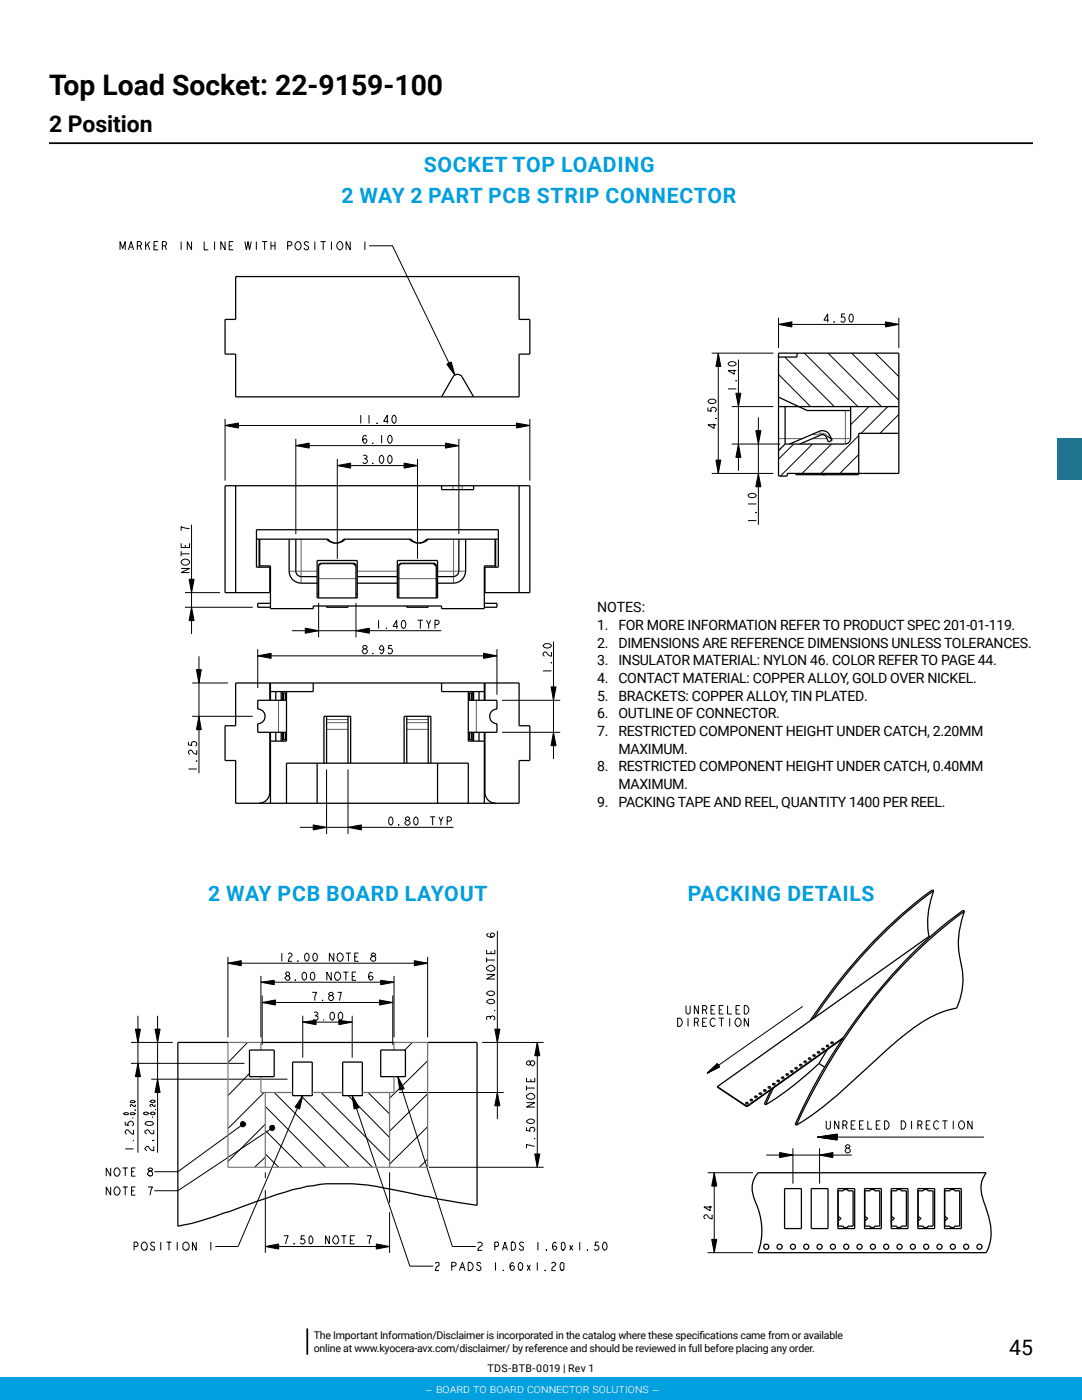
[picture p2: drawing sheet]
<svg xmlns="http://www.w3.org/2000/svg" width="216mm" height="279mm" viewBox="0 0 216 279" stroke-linecap="round" stroke-linejoin="round" font-family="sans-serif">
<path d="M9.8 28.6h196.3" fill="none" stroke="#000" stroke-width=".35"/>
<path d="M211 87.4h4.9v8.3h-4.9z" fill="#007982"/>
<g fill="none" stroke="#000" stroke-width=".2">
<path d="M24 49.9v-1.7l.5 1.4 .5-1.4v1.7M25.6 49.9l.6-1.7 .5 1.7M25.8 49.3h.7M27.4 49.1h.5l.3-.3-.1-.5-.7-.1v1.7M27.9 49.1l.3 .8M29.1 48.2v1.7M29.5 48.8l.4 1.1M29.9 48.2l-.8 1M30.7 49.1h.6M31.6 48.2h-.9v1.7h.9M32.4 49.1h.5l.2-.2 .1-.1-.1-.5-.7-.1v1.7M32.9 49.1l.3 .8"/>
<path d="M36.1 48.2v1.7M38.2 48.2v1.7l-.8-1.7v1.7M40.7 48.2v1.7h.9M42.8 48.2v1.7M44.9 48.2v1.7l-.8-1.7v1.7M45.7 49.1h.5M46.6 48.2h-.9v1.7h.9M48.9 48.2l.3 1.7 .3-1.7 .3 1.7 .3-1.7M51.2 48.2v1.7M52.3 48.2h1M52.8 48.2v1.7M54.1 49.1h.8"/>
<path d="M54.1 48.2v1.7M54.9 48.2v1.7M57.4 49.1l.7-.2 .1-.1-.1-.5-.7-.1v1.7M59.2 48.3a.48 .48 0 0 1 .5-.1 .48 .48 0 0 1 .3 .4 .82 .82 0 0 1-.6 1.3l-.2-.2a.89 .89 0 0 1 0-1.4zM61.6 48.5a.43 .43 0 0 0-.5-.3 .43 .43 0 0 0-.4 .4l.3 .3a.55 .55 0 0 1 .5 .8 .51 .51 0 0 1-.9-.2M62.8 48.2v1.7M64 48.2h1M64.5 48.2v1.7M66.1 48.2v1.7M67.5 48.3a.48 .48 0 0 1 .5-.1 .48 .48 0 0 1 .3 .4 .84 .84 0 0 1-.6 1.3l-.2-.2a.89 .89 0 0 1 0-1.4zM69.9 48.2v1.7l-.8-1.7v1.7M72.8 48.2v1.7"/>
<path d="M73.7 49.1h4.6l12.5 25.8M89.1 72.7l.9-.5 .8 2.7zM141.4 79.9a.97 .97 0 0 1 1.5 .2 1.02 1.02 0 0 1-1.7 0zM142 70.5h12.3M143.3 70.5l.5 2.6h-.9zM143.3 70.5v24M145.3 77.6h1.6M145.4 72.4a1.04 1.04 0 0 1 1.5 .2 1.01 1.01 0 0 1-1.6 0zM146.5 73.8v.9l-1.2-.8h1.6M146.8 76l.1-.1zM146.8 78.5h1l-.5 2.6zM147.3 71.8v22.2"/>
<path d="M155.3 64.7l2.7-.5v1zM155.3 63.4v6.1M155.3 74.7l6.4 6.4M155.3 64.7h24M156.6 71.3l9.9 9.8M160.5 70.5l10.7 10.6M165.2 70.5l10.7 10.6M165.4 63.9h-1l.7-1.3v1.7M166.4 64.2l.1 .1zM168.6 62.6h-.6l-.1 .7 .2-.1 .4 .1a.59 .59 0 0 1-.3 1l-.5-.3M169.6 62.8l.2-.2 .3 .2a1.05 1.05 0 0 1-.3 1.5 1.01 1.01 0 0 1-.2-1.5zM170 70.5l9.3 9.4"/>
<path d="M174.6 70.5l4.7 4.7M176.7 64.2l2.6 .5-2.6 .5zM179.3 63.4v6.1M44.9 84.9l2.7-.5v1zM44.9 83.6v12.3M44.9 84.9h60.8M59 88.9l2.7-.5v1zM59 87.6v19M59 88.9h32.6M67.3 92.9l2.7-.5v1zM67.3 91.6v19.9M67.3 92.9h16"/>
<path d="M72 82.8v1.7M72.5 91l.4-.2 .3 .3-.3 .4a.48 .48 0 0 1 .3 .8 .48 .48 0 0 1-.8-.1M72.7 91.5h.2M73.1 87.1l-.3-.3a1.01 1.01 0 0 0 0 1.7 .56 .56 0 0 0 .3-.8l-.3-.2-.3 .2-.1 .2M73.6 82.8v1.7M74.4 92.4l.1 .1zM74.4 88.4l.1 .1zM75.2 84.4l.1 .1zM75.9 91l.3-.2a1.02 1.02 0 0 1 0 1.7 .97 .97 0 0 1-.3-1.5zM76.2 86.8v1.7M77.5 84.1h-.9l.7-1.3v1.7M77.6 91l.2-.2 .2 .2a.99 .99 0 0 1-.2 1.5 .99 .99 0 0 1-.2-1.5z"/>
<path d="M77.6 87l.2-.2a.98 .98 0 0 1 0 1.7 .99 .99 0 0 1-.2-1.5zM78.4 83l.2-.2 .2 .2a1.05 1.05 0 0 1-.2 1.5 1.01 1.01 0 0 1-.2-1.5zM80.6 92.4l2.7 .5-2.7 .5zM83.3 91.6v19.9M88.9 88.4l2.7 .5-2.7 .5zM91.6 87.6v19M103.1 84.4l2.6 .5-2.6 .5zM105.7 83.6v12.3M141.2 81.3v.7l.8 .1-.2-.2 .1-.4a.59 .59 0 0 1 1 .2l-.3 .5M142 94.5h12.3M142.5 84.6v.9l-1.3-.7h1.7M142.8 83.5l.1-.1z"/>
<path d="M142.9 91.8h.9l-.5 2.7zM146 88.6h9.7M146 81.1h8.3M147.3 88.6l.5 2.7h-1zM149.4 98.7a1.04 1.04 0 0 1 1.5 .2 1.02 1.02 0 0 1-1.7 0zM150.8 86h1l-.5 2.6zM151.3 94.5l.5 2.6h-1zM151.3 83.3v21.4M158.4 88.6l-3.1 3M162.1 88.6l-6.4 6.4M165.9 88.6l-5.9 5.9M171.3 86.9l-7.5 7.6"/>
<path d="M171.3 90.7l-3.7 3.8M173.4 81.1l-3.7 3.7M177.1 81.1l-5.3 5.4M179.3 82.7l-3.7 3.8M36.1 113.4h1.7l-1.7 .9h1.7M36.1 108.4v.9h1.7v-.9M36.1 110v1M36.1 110.5h1.7M36.3 111.9a.86 .86 0 0 1 .9-.3 .86 .86 0 0 1 .6 .7 .88 .88 0 0 1-.9 .5 .88 .88 0 0 1-.8-.7zM36.9 118.3h7M37 108.7v.6M37.7 115.6h1l-.5 2.7z"/>
<path d="M37.8 105.5l-1.7-.4v.8M38.2 104.7v21.8M149.2 103.9h1.7M149.2 100.6h1.7M150.8 102.3l.1-.1zM36.9 121.2h13.5M38.2 121.2l.5 2.7h-1zM38.3 136.3h7.2M39.2 133.6h1l-.5 2.7zM39.7 131v23.3M51.4 130.9l2.7-.5v1zM51.4 129.6v7.7"/>
<path d="M51.4 130.9h47.8M58.2 125.9h29.8M60.9 125.4l2.7 .5-2.7 .5zM63.6 120.3v6.9M71 125.9l2.7-.5v1zM71 120.3v6.9M72.7 129.5l-.3-.3a.41 .41 0 0 1 .5-.4l.3 .3-.3 .4M74.4 130.3l.1 .2zM75.5 123.8v1.6M76.6 129.4l-.2 .2-.2 .2-.4-.2a.57 .57 0 0 1 .4-.8 1.02 1.02 0 0 1 0 1.7l-.4-.3M77.1 125.3l.1 .1zM78.2 128.8h-.6l-.1 .7 .2-.1 .4 .1a.59 .59 0 0 1 .2 .6 .59 .59 0 0 1-.5 .4l-.4-.3"/>
<path d="M79.4 125h-1l.8-1.2v1.6M80.3 123.9l.2-.1a.98 .98 0 0 1 0 1.6 1.05 1.05 0 0 1-.2-1.5zM83.3 123.8h1.1M83.9 123.8v1.6M85.1 123.8l.4 .8v.8M86 123.8l-.5 .8M86.8 124.6h.5l.2-.1 .1-.2-.1-.4-.7-.1v1.6M96.5 130.4l2.7 .5-2.7 .5zM99.2 129.6v9.1M100.2 139.8h11.6M108.3 133.9h1.7M108.5 128.7a1 1 0 0 1 1.5 .2 1.02 1.02 0 0 1-1.7 0z"/>
<path d="M109.9 132.3l.1-.1zM110 137.1h.9l-.5 2.7zM110 130.1v.9a1.71 1.71 0 0 1-1.1-.9 .48 .48 0 0 0-.6 .5l.3 .4M110.4 128.1v23.4M37.6 148.1v.6l.7 .1-.1-.2 .1-.4a.57 .57 0 0 1 1 .2l-.3 .5M37.6 153.5h1.7M38.3 143h12.1M39.3 149.7v.9a1.36 1.36 0 0 1-1.1-.9h-.3a.46 .46 0 0 0-.3 .4 .46 .46 0 0 0 .3 .5M39.3 151.8l-.2 .1zM39.7 143l.5 2.6h-1zM65.2 153.6v12.8M69.4 153.6v12.8"/>
<path d="M100.2 146.1h11.6M110.4 146.1l.5 2.7h-.9zM59.8 165.1h30.7M62.5 164.6l2.7 .5-2.7 .5zM69.4 165.1l2.7-.5v1zM77.8 163.2l.2-.2 .2 .2a1.03 1.03 0 0 1-.2 1.5 1.03 1.03 0 0 1-.2-1.5zM79.5 164.5l.1 .2zM81.2 163.7l-.3-.2v-.2l.3-.3a.44 .44 0 0 1 .5 .5l-.3 .2M82.8 163.2l.2-.2 .2 .2a.99 .99 0 0 1-.2 1.5l-.2-.2a1.07 1.07 0 0 1 0-1.3zM85.8 163h1M86.3 163v1.7M87.6 163l.4 .9v.8"/>
<path d="M88.4 163l-.4 .9M89.2 163.9l.8-.2v-.5l-.2-.2h-.6v1.7M45.5 192.2l2.6-.5v1zM45.5 192.2h39.8M45.5 191v16M52.1 196l2.6-.4v.9zM52.1 196h26.5M52.1 194.8v12.2M52.3 198.7v9.8M56.2 190.2v1.6M57.2 194.8l-.2-.4 .2-.4 .6 .1v.4l-.3 .3M57.5 190.5l.3-.3a.45 .45 0 0 1 .5 .5l-.2 .1a.97 .97 0 0 0-.6 1h.8"/>
<path d="M58.9 195.5l.1 .1zM59.4 191.7l.1 .1zM60.5 194.1l.2-.1 .2 .1 .3 .4v.6l-.5 .5-.4-.5v-.6zM61 190.3l.2-.1 .2 .1a.94 .94 0 0 1-.2 1.5 1.04 1.04 0 0 1-.2-1.5zM62.1 194.3l.3-.3 .4 .5v.6l-.4 .5-.5-.5zM62.3 198h.9a2.44 2.44 0 0 0-.4 1.7M62.6 190.5l.2-.3 .3 .1a.94 .94 0 0 1-.3 1.5 1 1 0 0 1-.2-1.3zM64.3 199.6l.2 .1zM66 198.7l-.4-.3a.49 .49 0 0 1 .6-.4l.3 .3-.3 .4M66.1 194v1.6l-.9-1.6v1.6M66.6 190.2v1.6l-.9-1.6v1.6M67 194.1l.5-.1a.92 .92 0 0 1 .5 .8 .92 .92 0 0 1-.5 .8 .49 .49 0 0 1-.6-.3l-.2-.4z"/>
<path d="M67.4 190.5a.55 .55 0 0 1 .5-.3 .55 .55 0 0 1 .5 .4l.1 .4-.1 .5-.3 .2a.49 .49 0 0 1-.7-.1l-.2-.6zM67.4 198h.7l-.4 1.7M68.5 194h1M69 194v1.6M69 190.2h1M69.5 190.2v1.6M70.3 194.9h.5M70.8 191h.5M71 194h-.7v1.6h.7M71.5 190.2h-.7v1.6h.7M74.3 194.3l-.4-.3-.3 .5v.6l.3 .5a.51 .51 0 0 0 .4-.7l-.4-.1-.3 .3M74.3 190.8l-.2-.2 .1-.3a.49 .49 0 0 1 .8 .2l-.4 .3"/>
<path d="M75.7 199.6l2.7 .5-2.7 .5zM76 195.6l2.6 .4-2.6 .5zM78.4 198.7v9.8M78.6 194.8v12.2M82.7 191.7l2.6 .5-2.6 .5zM85.3 191v16M97.1 194.5h1.6l-1.6 .9h1.6M97.1 193.1l.1-.1a.95 .95 0 0 1 1.3-.1l.2 .2a.76 .76 0 0 1-.4 .7 .76 .76 0 0 1-.8-.2h-.3zM97.1 189.6v.7h1.6v-.7M97.1 191.1v1M97.1 191.6h1.6M97.2 199.7a.9 .9 0 0 1 1.5 .2 1 1 0 0 1-1.6 0z"/>
<path d="M97.2 198a.9 .9 0 0 1 1.5 .3 1 1 0 0 1-1.6 0zM97.5 186.3l-.4 .2a.91 .91 0 0 0 .8 .6 .91 .91 0 0 0 .8-.6 .48 .48 0 0 0-.4-.3 .48 .48 0 0 0-.5 .3l.2 .4 .2 .1M98 189.8v.5M99.2 185.8v37.5M26 219.8l.1-.1h.7l.2 .2-.9 .2zM26.1 212.2h22.7M26.1 208h8.4M27 205.4h1l-.5 2.6zM27.5 212.2l.5 2.7h-1zM27.5 202.7v27.3M30.1 219.7l.6-.2 .2 .2v.2l-.6 .2-.4-.3zM30.2 215.4h27.2"/>
<path d="M30.9 205.4h1l-.5 2.6zM31.4 215.4l.5 2.6h-1zM31.4 202.7v27.3M49.4 208l-3.9 4.1M49.8 214.2l-4.3 4.5M52.3 200.1l2.7-.5v1zM52.3 200.1h26.1M52.7 218l-7.2 7.2M54.7 218l14.9 15M60 218.7l14.3 14.3M60.4 204l2.7-.4v.9zM60.4 218.7l-.6 2.6-.9-.4z"/>
<path d="M60.4 204h9.9M60.4 202.7v8.4M60.4 218.7l-12.9 30.1h-4.5M62.7 202.1l.1-.1a.49 .49 0 0 1 .6 .3l-.3 .4 .3 .3a.48 .48 0 0 1-.2 .6 .48 .48 0 0 1-.6-.2M62.8 202.7h.3M64.1 218l13.6 13.7M64.6 203.6v-.1v.1M66.1 202.1l.3-.1 .3 .5v.6l-.3 .5-.6-.5v-.6zM67.6 202.2l.4-.2 .4 .5v.6l-.4 .5-.5-.5zM67.6 203.6l2.7 .4-2.7 .5zM69.5 218.7l8.2 8.3M70.3 218.7l1.4 2.4-1 .2z"/>
<path d="M70.3 218.7l11.5 34h4.7M70.3 202.7v8.4M73.4 218l4.3 4.3M79.4 214.9l1.2 2.4-.8 .2zM79.4 214.9l10.9 33.9h4.6M79.6 218h20.9M82.3 208l-1.5 1.6M85.3 218.3l-7.6 7.4M85.3 211.7l-7.6 7.5M96.2 208h12.3M97.2 203.5l-.1-.1 .1-.5h.5l.1 .2 .2-.2a.46 .46 0 0 1 .6 .1 .46 .46 0 0 1-.1 .6M97.8 203.1v.3"/>
<path d="M98.6 201.7l.1-.1zM98.7 205.4h1l-.5 2.6zM99.2 218l.5 2.7h-1zM105.1 218.7l.1-.2a.95 .95 0 0 1 1.2-.1l.2 .1a.49 .49 0 0 1-.2 .8l-.5 .1-.5-.1-.2-.1zM105.1 215.1v.8h1.6v-.8M105.1 216.6v1.1M105.1 217.1h1.6M105.8 212.1l-.2-.4-.4 .1-.1 .3v.2l.3 .3 .4-.3M105.9 215.4v.5M107.2 208l.5 2.7h-1zM107.2 208v25M135.2 203.2a.83 .83 0 0 1 .9 .8 .83 .83 0 0 1-.9 .8z"/>
<path d="M136.9 200.7v1.4l.4 .3 .4-.3v-1.4M137.3 203.2v1.6M138.6 204l.7-.1v-.6l-.7-.1v1.6M139.1 204l.3 .8M139.4 200.7v1.7l-.8-1.7v1.7M140.2 201.5l.7-.1 .1-.4-.3-.3h-.5v1.7M140.2 204h.5M140.7 201.5l.3 .9M141 203.2h-.8v1.6h.8M141.1 214.2l2.3-1.6 .2 .3zM141.1 214.2l2-1.9 .3 .3zM141.1 214.2l2-1.9 .5 .6z"/>
<path d="M141.9 201.5h.5M142.7 200.7h-.8v1.7h.8M142.7 203.5a.51 .51 0 0 0-.5-.3 .51 .51 0 0 0-.4 .4 .84 .84 0 0 0 .6 1.2l.3-.2M143.4 203.2h1.1M143.5 201.5h.5M144 203.2v1.6M144.4 200.7h-.9v1.7h.9M145.2 200.7v1.7h.8M145.6 203.2v1.6M146.9 201.5h.5M147 203.3a.51 .51 0 0 1 .8 .3 .86 .86 0 0 1-.6 1.2l-.2-.1a.92 .92 0 0 1 0-1.4zM147.7 200.7h-.8v1.7h.8"/>
<path d="M148.5 200.7a.85 .85 0 0 1 .9 .8 .85 .85 0 0 1-.9 .9zM149.3 203.2v1.6l-.8-1.6v1.6M160.2 200.9l-19.1 13.3M22.1 233.1v1.6l-.9-1.6v1.6M22.1 236.9v1.6l-.9-1.6v1.6M23 233.2l.5-.1a.92 .92 0 0 1 .5 .8 .92 .92 0 0 1-.5 .8 .49 .49 0 0 1-.7-.4l-.1-.5zM23 237l.5-.1a.92 .92 0 0 1 .5 .8 .92 .92 0 0 1-.5 .8 .49 .49 0 0 1-.7-.4l-.1-.5zM24.5 233.1h1M24.5 236.9h1M24.6 222.2l.9-.1 .1 .2-.1 .2h-.6zM25 223.8v.7l.6 .1a.56 .56 0 0 1 .1-.8 .56 .56 0 0 1 .8 .2 .56 .56 0 0 1-.1 .7M25 229.3h1.6"/>
<path d="M25 233.1v1.6M25 236.9v1.6M26 222.2l.1-.1 .9 .1-.2 .3h-.7zM26.3 233.8h.5M26.3 237.6h.5M26.5 223v.2M26.6 227.6h-.1h.1M26.6 225.5v.9l-.3-.1-.8-.8h-.3a.51 .51 0 0 0 0 .9M27 221.4l-.1 .2zM27 220.4v.4l-.9-.4-.1 .2v.2h.1M27 233.1h-.7v1.6h.7M27 236.9h-.7v1.6h.7"/>
<path d="M28.7 222.1l.6-.1 .4 .2-.4 .3h-.4l-.2-.2zM28.9 224.2l.4-.4h1l.4 .4-.6 .4-.9-.1zM29.5 236.9h.9l-.5 1.6M29.7 233.8a.48 .48 0 0 1 .7 .2 .48 .48 0 0 1-.2 .6 .48 .48 0 0 1-.7-.1l-.1-.3zM29.8 234.6h.1M29.9 233.7l-.4-.4a.51 .51 0 0 1 .9 0l-.3 .4M29.9 222.2l.4-.2h.4l.2 .1v.2l-.6 .2zM30.4 227.6l.3-.1v.1zM30.4 222.8v.3M30.7 228.8v.9a1.61 1.61 0 0 1-1.2-.9h-.2l-.4 .4 .4 .5M30.7 225.5v.8a1.2 1.2 0 0 1-1.2-.8l-.6 .2v.3l.4 .3M30.9 221.4h.1"/>
<path d="M30.9 220.4v.4h-.2l-.3-.4h-.3l-.2 .3 .3 .1M48.5 224.4l-13 9.4h-4.7M52.9 230.9l-2.1 2.1M52.9 225.6l7.4 7.4M52.9 234v1.1M52.9 237.5v12.5M52.9 220.8l12.1 12.2M52.9 230.3l2.7 2.7M52.9 224.4l-7.4 7.4M54 224.7l.2-.1a.49 .49 0 0 1 .6 .6 .49 .49 0 0 1-.7 .3 .49 .49 0 0 1-.1-.8zM54.3 225.1l-18.8 12.5h-4.7M77.7 234v6"/>
<path d="M85.3 231.3l-1.6 1.7M85.3 224.9l-7.6 7.4M85.6 233h22.9M105.1 220.1h1.6l-1.6 .8h1.6M105.1 225v.6l.7 .1a.48 .48 0 0 1 .1-.6 .48 .48 0 0 1 .7 .1 .48 .48 0 0 1-.2 .7M105.2 223.6a.9 .9 0 0 1 1.5 .2 1 1 0 0 1-1.6 0zM106.6 227.3l.1-.2zM106.7 228.8l-1.6-.4v.8M106.7 230.3h1l-.5 2.7zM141.2 234h9M142.5 234l.5 2.7h-1zM142.5 234v16"/>
<path d="M152.9 230.5h17.1M155.6 230l2.6 .5-2.6 .5zM158.2 229.2v7M163.1 226.9h4v.6zM163.1 226.9l4-.6v.6zM163.1 226.9l4-.6v1.2zM163.1 226.9h33.2M163.5 229.2v7M163.5 230.5l2.7-.5v1zM164.9 223.7v1.4l.4 .3 .4-.3v-1.4M167.4 223.7v1.7l-.9-1.7v1.7M168.2 224.5h.5l.3-.3v-.2l-.3-.3h-.5v1.7"/>
<path d="M168.7 224.5l.3 .9M169 229.1l-.3-.2 .1-.3a.45 .45 0 0 1 .8 .1l-.4 .4M169.8 224.5h.6M170.7 223.7h-.9v1.7h.9M171.5 224.5h.5M172.3 223.7h-.8v1.7h.8M173.2 223.7v1.7h.8M174.8 224.5h.6M175.7 223.7h-.9v1.7h.9M176.5 223.7a.84 .84 0 0 1 .9 .8 .84 .84 0 0 1-.9 .9zM179.8 223.7a.84 .84 0 0 1 1 .8 .84 .84 0 0 1-1 .9zM181.9 223.7v1.7"/>
<path d="M183.1 224.5h.5l.4-.3v-.2l-.4-.3h-.5v1.7M183.6 224.5l.4 .9M184.8 224.5h.5M185.6 223.7h-.8v1.7h.8M187.3 224l-.3-.3a.84 .84 0 0 0-.7 .8 .84 .84 0 0 0 .7 .9l.3-.3M188 223.7h1.1M188.5 223.7v1.7M190.2 223.7v1.7M191.6 223.8l.2-.1a.84 .84 0 0 1 .7 .8 .84 .84 0 0 1-.7 .9l-.2-.2a.92 .92 0 0 1 0-1.4zM194 223.7v1.7l-.9-1.7v1.7M26.8 248.8h.5l.2-.3v-.4l-.2-.2h-.5v1.6M28.4 248.1l.3-.2h.2a.92 .92 0 0 1 .5 .8 .92 .92 0 0 1-.5 .8h-.2l-.4-.4-.1-.3z"/>
<path d="M29.2 249.4h.1M30.8 248.1l-.2-.2h-.3l-.2 .2 .2 .5 .5 .3a.47 .47 0 0 1-.3 .6 .47 .47 0 0 1-.6-.4M32.1 247.9v1.6M33.2 247.9h1M33.7 247.9v1.6M35.4 247.9v1.6M36.6 248.1a.57 .57 0 0 1 .6-.2 .57 .57 0 0 1 .4 .4l.2 .5-.4 .6a.56 .56 0 0 1-.9-.3v-.8zM37.4 249.4h.1M39.2 247.9v1.6l-.8-1.6v1.6M42.1 247.9v1.6M52.9 248.8l2.7-.5v1zM52.9 248.8h24.8"/>
<path d="M56.6 246.6h.9l-.5 1.7M58.6 248.1l.2 .2zM60.8 246.6h-.6l-.2 .8a.53 .53 0 0 1 .8 .1 .53 .53 0 0 1-.1 .7 .53 .53 0 0 1-.8-.2M61.8 246.7l.3-.1 .1 .1a.98 .98 0 0 1-.1 1.6l-.4-.3v-1zM65.7 246.6v1.7l-.7-1.7v1.7M66.7 246.7l.2-.1 .5 .1 .2 .8-.1 .4a.49 .49 0 0 1-.6 .4l-.2-.2a.72 .72 0 0 1-.1-1.1zM68.1 246.6h1M68.6 246.6v1.7M69.9 247.5h.5M70.8 246.6h-.9v1.7h.9M73.2 246.6h.9l-.4 1v.7M75.1 248.3l2.6 .5-2.6 .5z"/>
<path d="M77.7 241.9v8.1M86.8 252.2l.3-.3 .5 .2v.5a.89 .89 0 0 0-.8 1h.8M90.1 252.7l.8-.1 .1-.4-.4-.3h-.5v1.7M91.7 253.6l.6-1.7 .5 1.7M91.9 252.9h.6M93.4 251.9h.5a.92 .92 0 0 1 .5 .9 .92 .92 0 0 1-.5 .8h-.5zM93.7 251.9h.1M95.3 248.1a.51 .51 0 0 1 .9 0 .68 .68 0 0 1-.5 .8l-.4 .6h.9M96 252.2l-.3-.3-.5 .2v.3l.2 .2a.68 .68 0 0 1 .6 .7l-.3 .3a.49 .49 0 0 1-.6-.4M98.7 248.8h.5l.3-.3v-.4l-.3-.2h-.5v1.6M98.9 251.9v1.7M100.3 249.5l.5-1.6 .5 1.6"/>
<path d="M100.4 253.4l.1 .2zM100.4 249h.6M102 247.9h.4a.92 .92 0 0 1 .5 .8 .92 .92 0 0 1-.5 .8h-.4zM102.1 247.9h.1M102.5 252.2l-.4-.3a1 1 0 0 0 0 1.7l.4-.3 .2-.4-.2-.2-.4-.1-.3 .3M103.5 252.2l.3-.3 .2 .2a.94 .94 0 0 1-.2 1.5 1 1 0 0 1-.3-1.4zM103.8 253.4h.1M104.4 248.1l-.2-.2h-.3l-.2 .2 .2 .5 .5 .3a.47 .47 0 0 1-.3 .6 .47 .47 0 0 1-.6-.4M105.2 252.4l.6 1.2M105.8 252.4l-.6 1.2M107.2 251.9v1.7M107.3 247.9v1.6"/>
<path d="M108.7 253.4l.2 .2zM108.7 253.6h.1M109 249.4l.1 .1zM109 249.5h.1M110.1 252.2l.3-.3a.45 .45 0 0 1 .5 .5l-.1 .2a.97 .97 0 0 0-.7 1h.8M111 248.1l-.2-.2-.3 .1a.9 .9 0 0 0 .3 1.5 .48 .48 0 0 0 .2-.4 .48 .48 0 0 0-.2-.5l-.4 .2-.2 .2M111.9 252.1l.2-.2 .4 .3v1.1l-.4 .3a1 1 0 0 1-.2-1.4zM112 248.1l.4-.2a1.05 1.05 0 0 1 0 1.6l-.4-.2zM112 253.4h.1M112.3 249.5h.1M113.7 248.5l.6 1M114.3 248.5l-.6 1"/>
<path d="M115.7 247.9v1.6M117.2 249.4l.1 .1zM119.5 247.9h-.7l-.1 .7a.48 .48 0 0 1 .7 .2 .48 .48 0 0 1-.1 .6 .48 .48 0 0 1-.7-.1M120.5 248l.1-.1 .3 .1a.9 .9 0 0 1-.3 1.5 .98 .98 0 0 1-.1-1.5zM141.2 250h9M141.7 240.7v.9l-1.2-.7h1.6M142 247.3h1l-.5 2.7zM142.1 242.4v.9a1.62 1.62 0 0 1-1.1-.9h-.3a.44 .44 0 0 0-.3 .5 .44 .44 0 0 0 .3 .4"/>
<circle cx="72.8" cy="130" r=".5"/>
<circle cx="81.3" cy="164.2" r=".47"/>
<circle cx="57.4" cy="195.2" r=".44"/>
<circle cx="66" cy="199.2" r=".51"/>
<circle cx="74.5" cy="191.4" r=".52"/>
<circle cx="106.3" cy="212.1" r=".48"/>
<circle cx="48.5" cy="224.3" r=".53"/>
<circle cx="169.1" cy="229.6" r=".49"/>
</g>
<g fill="#000">
<path d="M89.1 72.7l.9-.5 .8 2.7zM143.3 70.5l.5 2.6h-.9zM155.3 64.7l2.7-.5v1zM176.7 64.2l2.6 .5-2.6 .5zM44.9 84.9l2.7-.5v1zM59 88.9l2.7-.5v1zM67.3 92.9l2.7-.5v1zM80.6 92.4l2.7 .5-2.7 .5zM88.9 88.4l2.7 .5-2.7 .5zM103.1 84.4l2.6 .5-2.6 .5zM142.9 91.8h.9l-.5 2.7zM147.3 88.6l.5 2.7h-1z"/>
<path d="M146.8 78.5h1l-.5 2.6zM151.3 94.5l.5 2.6h-1zM150.8 86h1l-.5 2.6zM37.7 115.6h1l-.5 2.7zM38.2 121.2l.5 2.7h-1zM39.2 133.6h1l-.5 2.7zM51.4 130.9l2.7-.5v1zM60.9 125.4l2.7 .5-2.7 .5zM71 125.9l2.7-.5v1zM96.5 130.4l2.7 .5-2.7 .5zM110 137.1h.9l-.5 2.7zM39.7 143l.5 2.6h-1z"/>
<path d="M110.4 146.1l.5 2.7h-.9zM62.5 164.6l2.7 .5-2.7 .5zM69.4 165.1l2.7-.5v1zM45.5 192.2l2.6-.5v1zM52.1 196l2.6-.4v.9zM76 195.6l2.6 .4-2.6 .5zM82.7 191.7l2.6 .5-2.6 .5zM27 205.4h1l-.5 2.6zM27.5 212.2l.5 2.7h-1zM30.9 205.4h1l-.5 2.6zM31.4 215.4l.5 2.6h-1zM52.3 200.1l2.7-.5v1z"/>
<path d="M60.4 204l2.7-.4v.9zM60.4 218.7l-.6 2.6-.9-.4zM67.6 203.6l2.7 .4-2.7 .5zM70.3 218.7l1.4 2.4-1 .2zM75.7 199.6l2.7 .5-2.7 .5zM79.4 214.9l1.2 2.4-.8 .2zM99.2 218l.5 2.7h-1zM98.7 205.4h1l-.5 2.6zM107.2 208l.5 2.7h-1zM141.1 214.2l2-1.9 .3 .3zM141.1 214.2l2.3-1.6 .2 .3zM106.7 230.3h1l-.5 2.7z"/>
<path d="M142.5 234l.5 2.7h-1zM155.6 230l2.6 .5-2.6 .5zM163.1 226.9l4-.6v.6zM163.5 230.5l2.7-.5v1zM163.1 226.9h4v.6zM52.9 248.8l2.7-.5v1zM75.1 248.3l2.6 .5-2.6 .5zM142 247.3h1l-.5 2.7z"/>
<path d="M54 224.7l.2-.1a.49 .49 0 0 1 .6 .6 .49 .49 0 0 1-.7 .3 .49 .49 0 0 1-.1-.8z" fill-rule="evenodd"/>
<circle cx="48.5" cy="224.3" r=".53"/>
</g>
<g fill="none" stroke="#000" stroke-width=".25">
<path d="M47 55.2h56.6v8.5h2.1v7h-2.1v8.5h-56.6v-8.5h-2.1v-7h2.1zM94.5 79.2l-2.3-4a1.08 1.08 0 0 0-1.8 0l-2.3 4M155.3 79.3l5.8 2.6h8.6M155.3 70.5h24v24h-22.2v.5h-1.8zM159 70.5v.8h-3.7M44.9 96.9h60.8v21.4h-8.9v-5.1h2.6v-7.5h-48.2v7.5h2.6v5.1h-8.9zM47 96.9v21.4M88.1 96.9v.8h6.4v-.8M103.6 96.9v21.4M155.3 81.1h24M156.7 88.6l-1.4 1.3M156.7 81.1v7.5"/>
<path d="M163.7 94.5l.9 .2M165.1 87.1l.9 .6M165.6 86.9a1.58 1.58 0 0 0-2.1-.8l-6 2.5M165.6 86.9l.4 1-.7 .3-.5-1a.78 .78 0 0 0-1-.4l-4.2 1.8M169.7 87.5a1.07 1.07 0 0 1-1 1.1h-12M169.7 81.1v6.4M179.3 86.5h-8v8.2h-12.5v-.2M51.2 107.6h14.2M51.7 112.9h2.3v8.6h8.5v-.6h25.6v.6h8.5v-8.6h2.3M51.7 107.6v5.6M51.8 107.6v5.3M57.7 107.6v6.4a2.4 2.4 0 0 0 2.4 2.4h3.2"/>
<path d="M59 107.6v6.4a1.06 1.06 0 0 0 1.1 1.1M60.1 115.1h3.2M63.3 118.5h.3M63.3 111.9h8v7.4h-8zM63.6 112.9l.1-.3 .4-.2 6.7 .1 .2 .3v6.5M63.6 112.9v6.4M64.1 112.5l-.5 .4M65.1 107.6l1 .6 .8 .2M65.4 107.6a1.98 1.98 0 0 0 3.2 0h13.4M68.9 107.6l-.9 .6-.8 .2M70.5 112.5l.5 .6M71 118.5h.3"/>
<path d="M71.3 116.4h8M71.3 115.1h8M79.3 118.5h.3M79.3 111.9h8v7.4h-8zM79.6 112.9v6.4M80.1 112.4l-.4 .2-.1 .3M80.1 112.5l-.5 .4M80.1 112.4l6.7 .1 .3 .4v6.4M81.7 107.6l.8 .6 .9 .2M82 107.6a1.96 1.96 0 0 0 3.1 0M85.2 107.6h14.2M85.5 107.6l-.8 .6-1 .2"/>
<path d="M86.5 112.5l.6 .6M87.1 118.5h.2M87.3 115.1h3.2M91.6 107.6l-.1 6.4a1.07 1.07 0 0 1-1 1.1M92.9 114a2.41 2.41 0 0 1-2.4 2.4h-3.2M92.9 107.6v6.4M98.8 107.6v5.3M98.9 107.6v5.6M47 136.3h56.6v8.5h2.1v7h-2.1v8.5h-56.6v-8.5h-2.1v-7h2.1zM53.8 136.3v3.5M54 136.3v3.5M54 120.4h-2.6v.8h2.6"/>
<path d="M55 138v1.8M56.1 138v1.8M56.4 138v1.8M56.4 138.3h.8M56.6 138.3v1.5M57 138.3v1.5M57.2 138v9.9h-3.2M57.2 139.8h-5.8v1.7a1.46 1.46 0 0 1 1.5 1.5 1.46 1.46 0 0 1-1.5 1.4v1.7h5.8M62.5 136.3v1.7h-8.5M65.2 120.9v.3h4.2v-.3M81.2 120.9v.3h4.2v-.3M88.1 136.3v1.7h8.5"/>
<path d="M93.4 139.8h5.8v1.7a1.46 1.46 0 0 0-1.5 1.5 1.46 1.46 0 0 0 1.5 1.4v1.7h-5.8M93.4 138v9.9h3.2M93.4 138.3h.8M93.7 138.3v1.5M94 138.3v1.5M94.2 138v1.8M94.5 138v1.8M95.6 138v1.8M96.6 120.4h2.6v.8h-2.6M96.6 136.3v3.5M96.8 136.3v3.5M53.8 158.2a2.13 2.13 0 0 1-2.1 2.1"/>
<path d="M53.8 146.1v12.1M54 146.1v14.2M55 146.1v1.8M56.1 146.1v1.8M56.4 146.1v1.8M56.4 147.6h.8M56.6 146.1v1.5M57 146.1v1.5M63.3 152.3v8M64.6 152.3v-9.3h5.4v9.3M65.2 143v9.3M69.4 143v9.3"/>
<path d="M80.6 152.3v-9.3h5.4v9.3M81.2 143v9.3M85.4 143v9.3M87.3 152.3v8M93.4 147.6h.8M93.7 146.1v1.5M94 146.1v1.5M94.2 146.1v1.8M94.5 146.1v1.8M95.6 146.1v1.8M96.6 146.1v14.2M96.8 158.2a2.11 2.11 0 0 0 2.1 2.1"/>
<path d="M96.8 146.1v12.1M57.2 160.3v-8h36.2v8M186.3 177.8l-.2-.2a101.2 101.2 0 0 0-24.5 26.1M186.3 177.8a17 17 0 0 0-.9 9.1M186.3 177.8a99.5 99.5 0 0 0-24 25.5M185.4 186.9l.1 .1M185.4 186.9l-42.3 30M192.4 181.9a17.3 17.3 0 0 0-.5 11.1 13.3 13.3 0 0 1-1 8.2 24.7 24.7 0 0 0-11.3 6.1l-8.7 7.8a72.5 72.5 0 0 1-12 9.4M192.4 181.9l-.2-.2a100.3 100.3 0 0 0-24.1 25.6M192.4 181.9a105 105 0 0 0-30.5 36.5l-3 6.1M45.5 208h-10v36.7a77.5 77.5 0 0 0 12.9-3.9l5.1-1.8a51.3 51.3 0 0 1 11.6-2.8 47.6 47.6 0 0 1 13.8 1.3l8.5 1.8 7.8 1.2v-32.5h-9.9M49.8 209.6h4.9v5.3h-4.9z"/>
<path d="M52.1 208h26.5M58.4 212h3.9v6.7h-3.9zM68.4 212h3.9v6.7h-3.9zM76 209.6h4.9v5.3h-4.9zM143.1 216.9l5.9 3.9M143.1 216.9l5.9 4M149.7 219.5h.3l.2 .1M149.7 219.5l.1 .2 .4-.1M149.7 219.5l.3-.1 .2 .2M150.2 219.6h.1M150.6 218.9l.3-.1 .2 .2M150.6 218.9h.1"/>
<path d="M151.5 218.3l.1 .2 .4-.2M151.5 218.2l.3-.1 .2 .2h-.5zM152.4 217.6l.3-.1 .2 .2M152.4 217.6h.1M152.4 217.6l.1 .2 .4-.1M152.5 217.6l.4 .1M152.5 217.6h-.1M153.3 217l.3-.2 .1 .3M153.3 217h.1M153.3 217l.2 .2 .2-.1M153.3 217l.3-.1 .1 .2M153.9 217.4l-1.4 2.9"/>
<path d="M154.2 216.4l.3-.2 .2 .2M154.2 216.4l.1 .2 .4-.2M154.2 216.4l.3-.1 .1 .1M154.4 217.1l-1.6 3.4M154.4 216.3l-.1 .2M155.1 215.7l.3-.1 .1 .2M155.1 215.7h.1M155.1 215.7l.1 .2 .3-.1M155.1 215.7l.2-.1 .2 .2M155.9 215.1l.1-.2 .4 .2M155.9 215.1h.1M155.9 215.1l.3 .2 .2-.1"/>
<path d="M155.9 215.1l.3-.1 .2 .2M156.4 215.1h.1M156.4 215.1v.1M156.8 214.5a.26 .26 0 0 1 .3-.2 .26 .26 0 0 1 .2 .2M156.8 214.5l.2 .2 .3-.2M157.3 214.5l-.3-.1-.2 .1M157.8 213.8l.1-.1 .3 .2M157.8 213.7a.23 .23 0 0 1 .3-.1 .23 .23 0 0 1 .1 .4h-.4zM158.6 213.2l.3-.1 .2 .1M160 212.6l-.3-.1-.2 .1M160.4 211.9v.1M160.4 211.9l.2-.1a.23 .23 0 0 1 .3 0 .23 .23 0 0 1-.1 .4 .23 .23 0 0 1-.3-.1l-.1-.1"/>
<path d="M160.4 211.9h.1M160.9 212l-.3-.2-.2 .2M161.8 211.3l-.3-.1-.2 .1M161.8 211.3l-.2 .2-.3-.2M161.8 211.3a.25 .25 0 0 0-.2-.2 .25 .25 0 0 0-.3 .2M162.2 210.7l.3 .2 .2-.2M162.2 210.6v.1M162.2 210.6l.3-.1 .2 .2M162.7 210.7l-.3-.1-.2 .1M162.7 210.7h.1M163.1 210l.3-.1 .2 .2M163.1 209.9h.4l.1 .2-.4 .1z"/>
<path d="M163.4 212.2l1.1 .8M163.4 212.2l-2.9 2.6a54.7 54.7 0 0 1-7.7 5.7M164 209.4l.3-.2 .2 .2M164 209.4h.1M164 209.4h.5M164.5 209.4l-.1 .1-.4-.1M164.9 208.7l.3-.1 .2 .2M164.9 208.7v.1M164.9 208.8l.3-.1 .2 .1M164.9 208.8l.1 .1 .4-.1M165.1 209.5l-1.7 2.7M165.8 208.1l.3-.1 .2 .2"/>
<path d="M165.8 208.1h.1M165.8 208.1l.1 .1M165.9 208l.4 .2M165.9 208l-.1 .1M166 208l-.1 .2M166.3 208.2h-.4M168.1 207.3l-3.2 5.1-2.5 4.4-3.7 7.6 .2 .1M168.1 207.3l-19.1 13.6M168.2 207.1l-19.2 13.7M148.8 220.2l.1-.1 .2-.1 .2 .2M148.8 220.2l.2 .2 .3-.2M149 220.8v.1"/>
<path d="M149.3 220.2l-.4-.1-.1 .1M151.3 234h45.5a5.5 5.5 0 0 0-.5 5.7 15.7 15.7 0 0 1 1.3 7.8l-.4 1.7-.4 .8h-45.5a13.6 13.6 0 0 0-.7-10.4 4.9 4.9 0 0 1 .7-5.6zM152.5 220.3l.3 .2M156.6 237.2h3.3v8h-3.3zM161.9 237.2h3.3v8h-3.3zM167.2 237.2h3.3v8h-3.3zM167.3 237.7h1v-.3h.9v.3h1v7h-1v.3h-.9v-.3h-1zM172.5 237.2h3.4v8h-3.4zM172.6 237.7h1v-.3h.9v.3h1v7h-1v.3h-.9v-.3h-1zM177.8 237.2h3.4v8h-3.4zM177.9 237.7h1v-.3h.9v.3h1.1v7h-1.1v.3h-.9v-.3h-1zM183.1 237.2h3.4v8h-3.4z"/>
<path d="M183.2 237.7h1.1v-.3h.8v.3h1.1v7h-1.1v.3h-.8v-.3h-1.1zM188.5 237.2h3.3v8h-3.3zM188.5 237.7h1.1v-.3h.8v.3h1.1v7h-1.1v.3h-.8v-.3h-1.1zM167.3 242.8l.4 .3M167.7 243.1l.1 .1-.5 .4M172.6 242.8l.4 .3M173 243.1v.2M173 243.3l-.4 .3M177.9 242.8l.5 .3M178.3 243.1l.1 .1-.5 .4M183.2 242.8l.5 .3M183.6 243.1v.2"/>
<path d="M183.7 243.3l-.5 .3M188.5 242.8l.5 .3M189 243.1v.1l-.5 .4"/>
<circle cx="150.8" cy="219" r=".22"/>
<circle cx="158.9" cy="213.2" r=".22"/>
<circle cx="159.7" cy="212.6" r=".21"/>
<circle cx="152.9" cy="248.8" r=".51"/>
<circle cx="155.6" cy="248.8" r=".51"/>
<circle cx="158.2" cy="248.8" r=".51"/>
<circle cx="160.9" cy="248.8" r=".51"/>
<circle cx="163.5" cy="248.8" r=".51"/>
<circle cx="166.2" cy="248.8" r=".51"/>
<circle cx="168.9" cy="248.8" r=".51"/>
<circle cx="171.5" cy="248.8" r=".51"/>
<circle cx="174.2" cy="248.8" r=".51"/>
<circle cx="176.8" cy="248.8" r=".51"/>
<circle cx="179.5" cy="248.8" r=".51"/>
<circle cx="182.1" cy="248.8" r=".51"/>
<circle cx="184.8" cy="248.8" r=".51"/>
<circle cx="187.5" cy="248.8" r=".51"/>
<circle cx="190.1" cy="248.8" r=".51"/>
<circle cx="192.8" cy="248.8" r=".51"/>
<circle cx="195.4" cy="248.8" r=".51"/>
</g>
<path d="M52.1 209.6v-1.6h-6.6v25h39.8v-25h-6.7v1.6M52.1 214.9v3.1h6.3M52.9 218v15M62.3 218h6.1M77.7 218v15M78.6 214.9v3.1h-6.3" fill="none" stroke="#646eb4" stroke-width=".25"/>
<g fill="none" stroke="#5f6062" stroke-width=".2">
<path d="M90.4 96.9v.8M92.2 96.9v.8M155.3 87.5h4.7M162.1 87.5h2.9M163.5 86.1l.2 .4M163.7 86.5h.4a1.03 1.03 0 0 1 1 .6M163.7 86.5l-.9 .3-.7-.2M165.6 86.9l-.7 .3M165.9 87.5h3.8M168.7 81.9v6.7M57.7 114h5.6M60.1 107.6v8.8"/>
<path d="M63.6 115.5h7.4M64.1 112.5h6.4M64.1 112.5l-.3 .1-.2 .3M64.1 112.4v.1M70.5 112.5l.3 .1 .2 .4M70.5 112.4v.1M71.3 114h8M79.6 115.5h7.5M80.1 112.5h6.4M80.1 112.5l-.3 .1-.2 .3M80.1 112.4v.1M86.5 112.5l.3 .1 .3 .4"/>
<path d="M86.5 112.4v.1M87.3 114h5.6M90.5 107.6v8.8M55.6 139.8v6.3M95.1 139.8v6.3M65.2 145.6h4.2M65.2 144.2h4.2M65.2 143.6h4.2M81.2 145.6h4.2M81.2 144.2h4.2M81.2 143.6h4.2"/>
</g>
<path d="M0 274.9h215.9v4.5h-215.9z" fill="#00a0df"/>
<path d="M61.3 265.1v5.3" fill="none" stroke="#000" stroke-width=".35"/>
<text font-size="5.6" x="9.8" y="19">Top Load Socket: 22-9159-100</text>
<text font-size="4.6" x="9.8" y="26.4">2 Position</text>
<g font-size="4.2" fill="#00a0df">
<text x="84.5" y="34.4">SOCKET TOP LOADING</text>
<text x="68.2" y="40.6">2 WAY 2 PART PCB STRIP CONNECTOR</text>
<text x="41.6" y="179.7">2 WAY PCB BOARD LAYOUT</text>
<text x="137.2" y="179.7">PACKING DETAILS</text>
</g>
<text font-size="4.2" x="201.4" y="270.4">45</text>
<g font-size="2.8">
<text x="119.2" y="122.2">NOTES:</text>
<text x="119.2" y="125.7">1. FOR MORE INFORMATION REFER TO PRODUCT SPEC 201-01-119.</text>
<text x="119.2" y="129.2">2. DIMENSIONS ARE REFERENCE DIMENSIONS UNLESS TOLERANCES.</text>
<text x="119.2" y="132.8">3. INSULATOR MATERIAL: NYLON 46. COLOR REFER TO PAGE 44.</text>
<text x="119.2" y="136.3">4. CONTACT MATERIAL: COPPER ALLOY, GOLD OVER NICKEL.</text>
<text x="119.2" y="139.8">5. BRACKETS: COPPER ALLOY, TIN PLATED.</text>
<text x="119.2" y="143.4">6. OUTLINE OF CONNECTOR.</text>
<text x="119.2" y="146.9">7. RESTRICTED COMPONENT HEIGHT UNDER CATCH, 2.20MM</text>
<text x="119.2" y="153.9">8. RESTRICTED COMPONENT HEIGHT UNDER CATCH, 0.40MM</text>
<text x="123.4" y="150.4">MAXIMUM.</text>
<text x="119.2" y="161">9. PACKING TAPE AND REEL, QUANTITY 1400 PER REEL.</text>
<text x="123.4" y="157.5">MAXIMUM.</text>
</g>
<text font-size="2.5" fill="#fff" x="84.8" y="278.4">– board to board connector solutions –</text>
<g font-size="2.1">
<text x="62.6" y="267.2">The Important Information/Disclaimer is incorporated in the catalog where these specif</text>
<text x="62.6" y="269.8">online at www.kyocera-avx.com/disclaimer/ by reference and should be reviewed in full before placing any order.</text>
<text x="139.5" y="267.2">ications came from or available</text>
<text x="97.3" y="273.8">TDS-BTB-0019 | Rev 1</text>
</g>
</svg>
